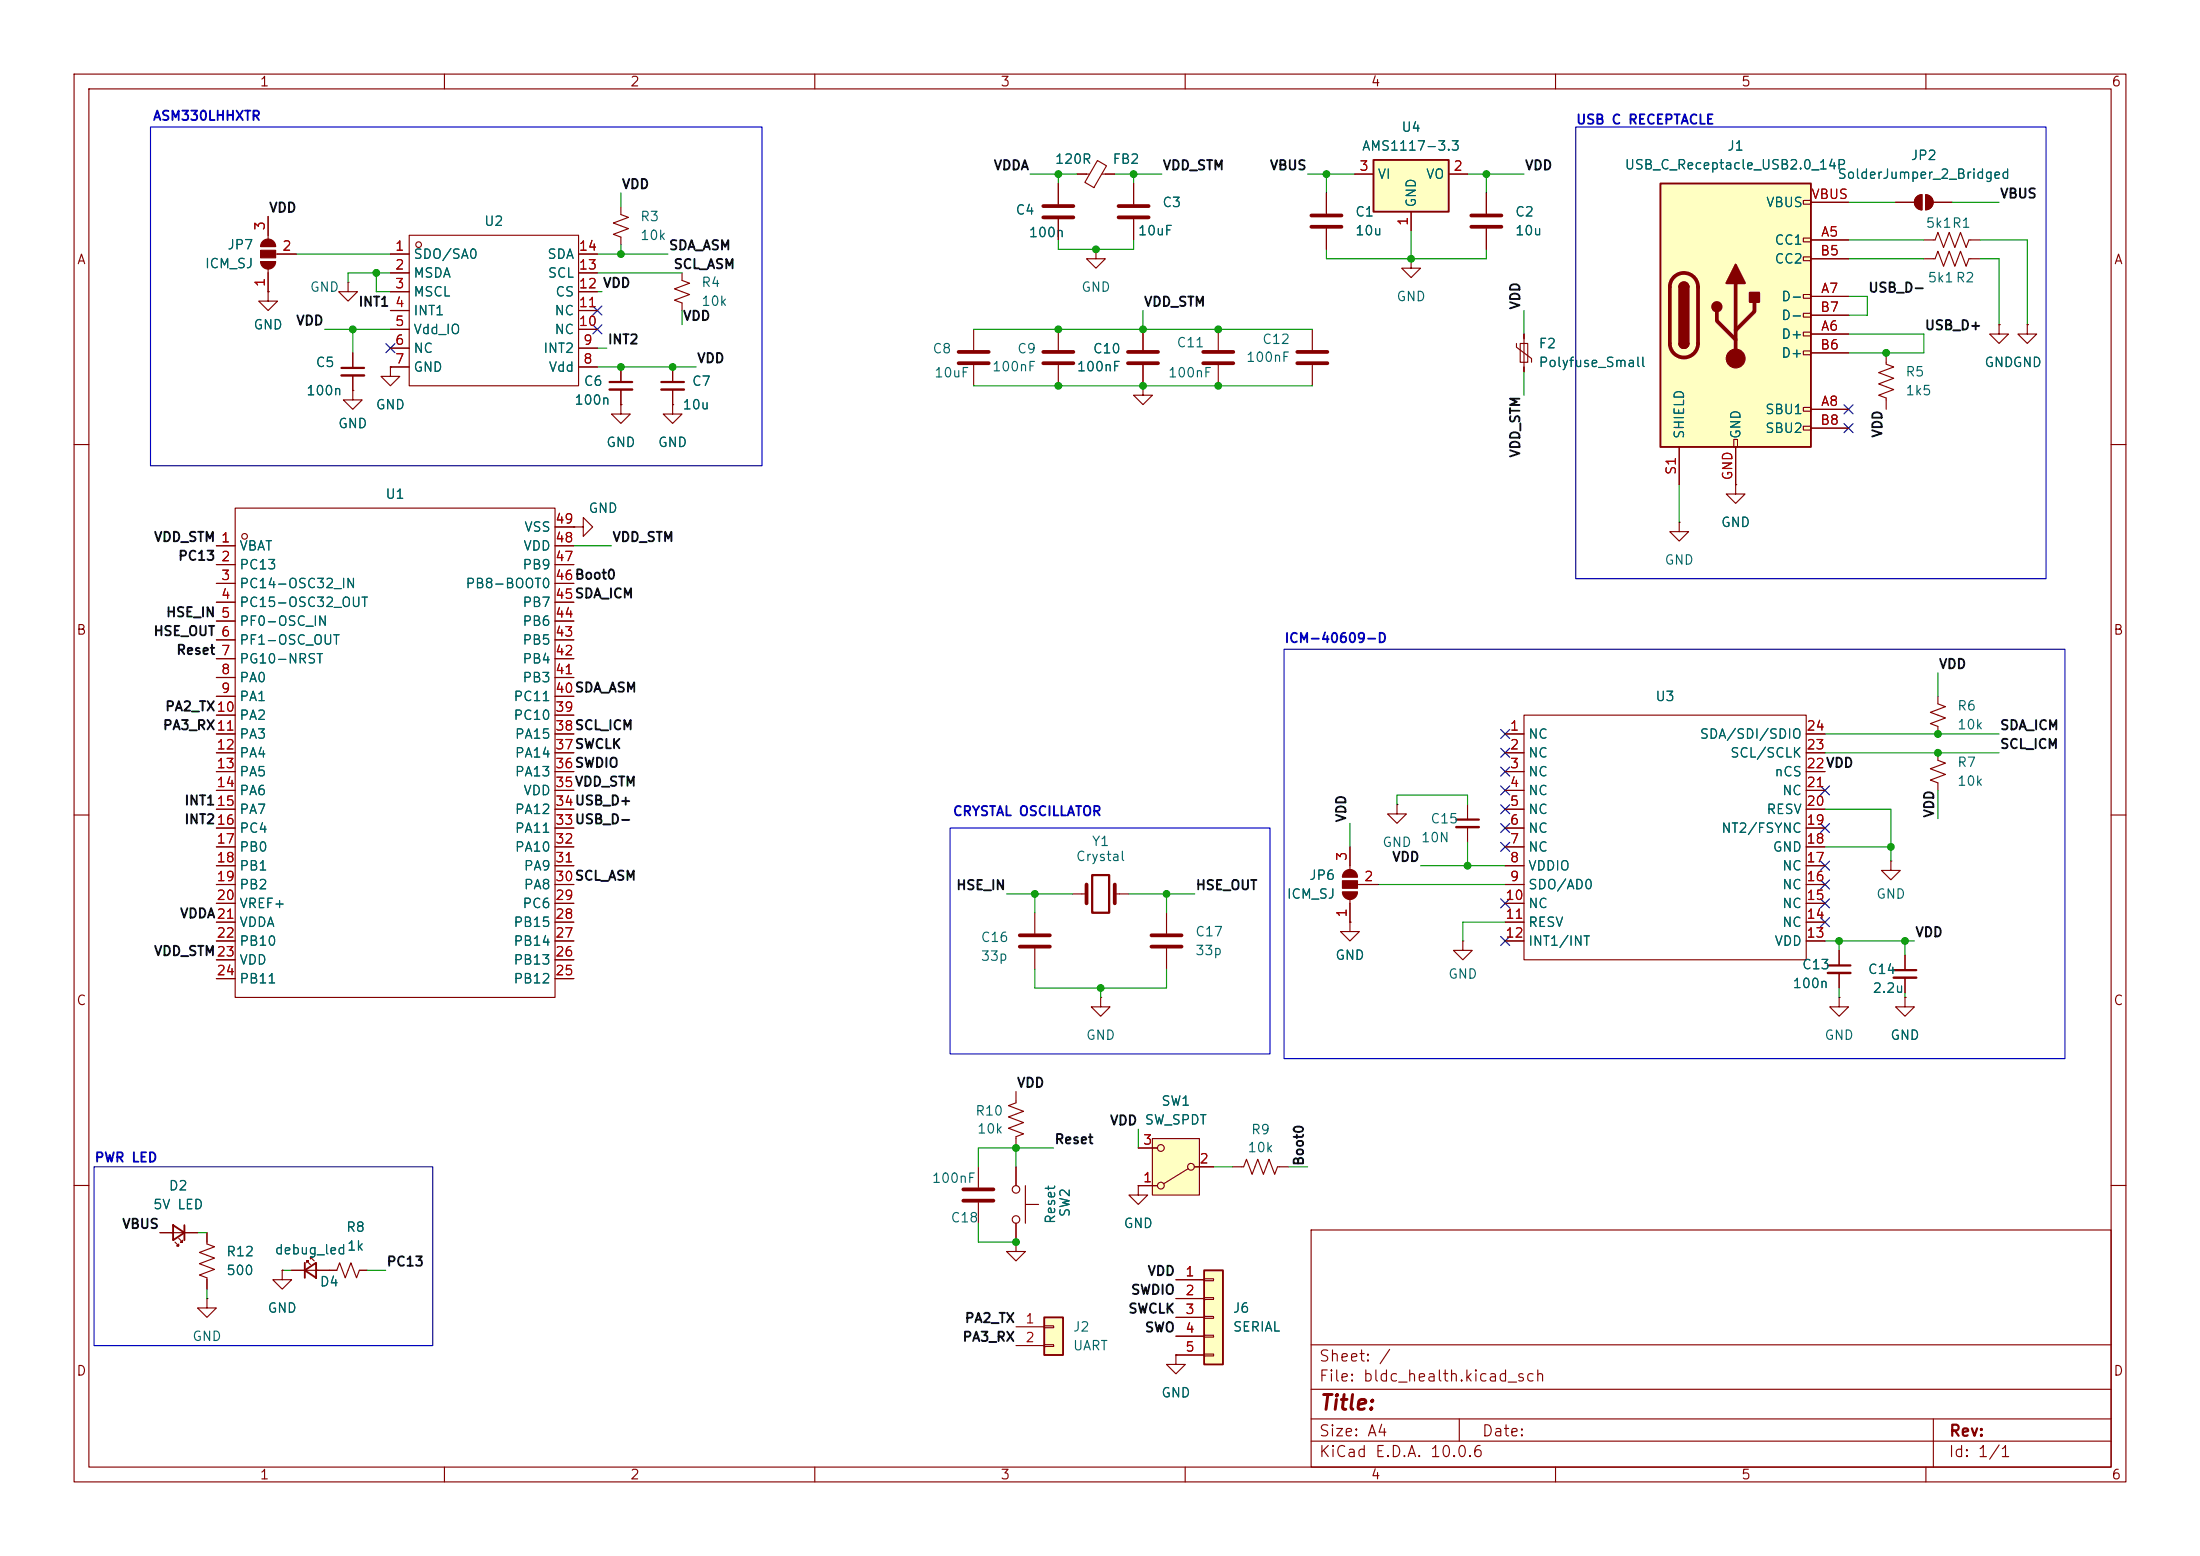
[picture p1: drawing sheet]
<svg xmlns="http://www.w3.org/2000/svg" width="297mm" height="210mm" viewBox="0 0 297 210" stroke-linecap="round" stroke-linejoin="round" font-family="sans-serif">
<g fill="none" stroke="#840000" stroke-width=".15">
<path d="M10 10h277v190h-277zM12 12h273v186h-273zM60 10v2M110 10v2M160 10v2M210 10v2M260 10v2M259.7 34.9h1.5l.4-1 .8 2 .7-2 .8 2 .8-2 .7 2 .4-1h1.5M259.7 32.4h1.5l.4-1 .8 2 .7-2 .8 2 .8-2 .7 2 .4-1h1.5M10 60h2M285 60h2M10 110h2"/>
<path d="M198.1 108.6v2M198.1 111.6v2.1M285 110h2M10 160h2M177 166h108v32h-108zM285 160h2M60 198v2M110 198v2M160 198v2M177 194.5h108M177 191.5h108M177 187.5h108"/>
<path d="M177 181.5h108M197 191.5v3M210 198v2M260 198v2M261 191.5v6.5"/>
</g>
<path d="M196.6 110.6h3" fill="none" stroke="#840000" stroke-width=".3"/>
<path d="M196.6 111.6h3" fill="none" stroke="#840000" stroke-width=".33"/>
<path d="M141 177.8h2.5v5.1h-2.5z" fill="#ffffc2"/>
<path d="M41.1 171.5l1.6-1.1v2.1zM41.1 170.4v2.1M141 177.8h2.5v5.1h-2.5z" fill="none" stroke="#840000" stroke-width=".25"/>
<g fill="none" stroke="#840000" stroke-width=".15">
<path d="M142.9 24.8v2.8M142.9 29.6v2.8M148 33.7v1.2h1.2l-1.2 1.3-1.3-1.3h1.3M148 33.7h.1M190.5 34.9v1.3h1.3l-1.3 1.3-1.3-1.3h1.3M190.5 34.9h.1M255.9 27.3h2.5M258.7 26.6l.3-.2 .5-.1v2a1.02 1.02 0 0 1-1-.6 1.02 1.02 0 0 1 .2-1.1zM260 26.3a1.01 1.01 0 0 1 1 1 1.01 1.01 0 0 1-1 1zM261 27.3h2.5M142.9 44.5v2.7M142.9 49.3v2.8"/>
<path d="M269.9 43.8v1.3h1.2l-1.2 1.3-1.3-1.3h1.3M269.9 43.8h.1M273.7 43.8v1.3h1.3l-1.3 1.3-1.3-1.3h1.3M273.7 43.8h.1M181.2 118.4h2.1M182.2 114.3v3M183.3 119.4h2.8M188.6 108.6v1.3h1.3l-1.3 1.2-1.3-1.2h1.3M188.6 108.6h.1M157.5 123.2v2.8M157.5 128v2.8M181.2 120.4h2.1"/>
<path d="M182.2 124.5v1.2h1.3l-1.3 1.3-1.2-1.3h1.2M182.2 124.5h.1M182.2 121.4v3.1M166.4 157.5h1.5l.4-1 .7 2 .8-2 .8 2 .7-2 .8 2 .4-1h1.5M27.9 166.4v1.5l1.1 .4-2.1 .7 2.1 .8-2.1 .8 2.1 .7-2.1 .8 1 .4v1.5M27.9 175.3v1.2h1.3l-1.3 1.3-1.2-1.3h1.2M27.9 175.3h.1M39.4 171.5h5M41.4 170.4v-.2h.3h-.3l.5 .5M41.9 169.9v-.2h.3h-.3l.5 .5M137.2 167.6v1.3h1.2l-1.2 1.3-1.3-1.3h1.3M137.2 167.6h.1"/>
<path d="M137.2 179.1h3.8M141 178.9h1.2v.3h-1.2zM137.2 181.6h3.8M141 181.5h1.2v.2h-1.2z"/>
</g>
<g fill="#840000" stroke="#840000" stroke-width=".15">
<path d="M258.7 26.6l.3-.2 .5-.1v2a1.02 1.02 0 0 1-1-.6 1.02 1.02 0 0 1 .2-1.1z"/>
<path d="M260 26.3a1.01 1.01 0 0 1 1 1 1.01 1.01 0 0 1-1 1z"/>
<path d="M181.2 120.4h2.1a1.02 1.02 0 0 1-1.1 1 1.02 1.02 0 0 1-1-1z"/>
<path d="M181.2 118.9h2.1v1h-2.1z"/>
<path d="M181.5 117.7a1.02 1.02 0 0 1 1.1-.3 1.02 1.02 0 0 1 .7 1h-2.1l.1-.5z"/>
</g>
<path d="M140.8 27.8h4.1M140.8 29.3h4.1M140.8 47.5h4.1M140.8 49h4.1M155.4 126.2h4.1M155.4 127.8h4.1" fill="none" stroke="#840000" stroke-width=".51"/>
<path d="M224.2 24.8h20.3v35.5h-20.3z" fill="#ffffc2"/>
<g fill="none" stroke="#840000" stroke-width=".15">
<path d="M83.8 27.9v1.1l1 .3-2 .8 2 .8-2 .7 1 .4v1M92.1 36.8v1l1 .4-2 .8 2 .8-2 .7 1 .4v1M153 24.8v2.8M153 29.6v2.8M179.1 26v2.8M179.1 30.9v2.8M200.7 26v2.8M200.7 30.9v2.8M243.5 27.1h1v.5h-1zM243.5 32.1h1v.5h-1zM243.5 34.7h1v.5h-1zM243.5 39.8h1v.5h-1z"/>
<path d="M244.5 32.4h5.1M244.5 34.9h5.1M244.5 27.3h5.1M154.3 52.1v1.2h1.3l-1.3 1.3-1.3-1.3h1.3M154.3 52.1h.1M164.5 44.5v2.7M164.5 49.3v2.8M177.2 44.5v2.7M177.2 49.3v2.8M204.7 46.4v.5l2.1 1.5v.5M205.2 46.4h1v2.5h-1zM205.7 45.1v5.1"/>
<path d="M234.1 59.3h.5v1h-.5zM243.5 42.3h1v.5h-1zM243.5 44.8h1v.5h-1zM243.5 47.4h1v.5h-1zM243.5 55h1v.5h-1zM243.5 57.5h1v.5h-1zM244.5 45.1h5.1M244.5 40h5.1M244.5 55.2h5.1M244.5 47.6h5.1M244.5 42.5h5.1M244.5 57.8h5.1"/>
<path d="M254.6 47.6v1.5l1.1 .4-2.1 .8 2.1 .8-2.1 .7 2.1 .8-2.1 .7 1 .4v1.5M77.5 71.1h1.2v-1.2l1.3 1.2-1.3 1.3v-1.3M77.5 71.1h.1M226.7 70.5v1.3h1.3l-1.3 1.2-1.3-1.2h1.3M226.7 70.5h.1M226.7 60.3v5.1M234.3 65.4v1.3h1.3l-1.3 1.2-1.3-1.2h1.3M234.3 65.4h.1M234.3 60.3v5.1M261.6 94v1l1 .4-2 .7 2 .8-2 .8 1 .3v1.1M261.6 101.6v1l1 .4-2 .8 2 .7-2 .8 1 .4v1M132.1 157.5v2.8"/>
<path d="M38.1 171.5v1.2h1.3l-1.3 1.3-1.3-1.3h1.3M38.1 171.5h.1M132.1 162.3v2.8"/>
</g>
<path d="M224.2 24.8h20.3v35.5h-20.3zM226.7 38.7a.64 .64 0 0 1 .6-.6 .64 .64 0 0 1 .7 .6M226.7 46.4a.64 .64 0 0 0 .6 .6 .64 .64 0 0 0 .7-.6" fill="none" stroke="#840000" stroke-width=".25"/>
<g fill="none" stroke="#840000" stroke-width=".51">
<path d="M151 27.8h4.1M151 29.3h4.1M177 29.1h4.1M177 30.6h4.1M198.6 29.1h4.1M198.6 30.6h4.1M226 37.4a1.9 1.9 0 0 1 2.1-.4 1.9 1.9 0 0 1 1.1 1.7v7.7a1.91 1.91 0 0 1-1.9 1.9 1.91 1.91 0 0 1-1.9-1.9v-7.7a1.9 1.9 0 0 1 .6-1.3zM234.3 38.2v10.2M162.4 47.5h4.1M162.4 49h4.1M175.1 47.5h4.1M175.1 49h4.1"/>
<path d="M231.8 42v1.3l2.5 2.5M236.9 40.8v1.2l-2.6 2.6M130 162.1h4.1M130 160.5h4.1"/>
</g>
<g fill="#840000" stroke="#840000" stroke-width=".25">
<path d="M226.7 38.7h1.3v7.7h-1.3z"/>
<path d="M226.9 38.3a.64 .64 0 0 1 .7-.1 .64 .64 0 0 1 .4 .5h-1.3z"/>
<path d="M226.7 46.4h1.3a.64 .64 0 0 1-.7 .6 .64 .64 0 0 1-.6-.6z"/>
<path d="M234.3 35.7l1.3 2.5h-2.6z"/>
<path d="M236.2 39.5h1.3v1.3h-1.3z"/>
<circle cx="231.8" cy="41.4" r=".63"/>
</g>
<circle cx="234.3" cy="48.4" r="1.27" fill="#840000" stroke="#840000" stroke-width=".15"/>
<path d="M185.4 21.6h10.2v7h-10.2z" fill="#ffffc2"/>
<path d="M185.4 21.6h10.2v7h-10.2z" fill="none" stroke="#840000" stroke-width=".25"/>
<g fill="none" stroke="#840000" stroke-width=".15">
<path d="M182.9 23.5h2.5M190.5 28.6v2.5M195.6 23.5h2.5M90.8 54.6v1.3h1.3l-1.3 1.3-1.3-1.3h1.3M90.8 54.6h.1M29.2 73.7h2.5M29.2 76.2h2.5M29.2 78.7h2.5M31.7 68.6h43.2v66h-43.2zM74.9 73.7h2.6M74.9 76.2h2.6M74.9 78.7h2.6"/>
<path d="M74.9 71.1h2.6M29.2 81.3h2.5M29.2 83.8h2.5M29.2 86.4h2.5M29.2 88.9h2.5M29.2 91.4h2.5M29.2 94h2.5M29.2 96.5h2.5M29.2 99.1h2.5M74.9 81.3h2.6M74.9 83.8h2.6M74.9 86.4h2.6"/>
<path d="M74.9 88.9h2.6M74.9 91.4h2.6M74.9 94h2.6M74.9 96.5h2.6M74.9 99.1h2.6M29.2 101.6h2.5M29.2 104.1h2.5M29.2 106.7h2.5M29.2 109.2h2.5M29.2 111.8h2.5M29.2 114.3h2.5M29.2 116.8h2.5"/>
<path d="M29.2 119.4h2.5M74.9 101.6h2.6M74.9 104.1h2.6M74.9 106.7h2.6M74.9 109.2h2.6M74.9 111.8h2.6M74.9 114.3h2.6M74.9 116.8h2.6M74.9 119.4h2.6M29.2 121.9h2.5M29.2 124.5h2.5M29.2 127h2.5"/>
<path d="M29.2 129.5h2.5M29.2 132.1h2.5M74.9 121.9h2.6M74.9 124.5h2.6M74.9 127h2.6M74.9 129.5h2.6M74.9 132.1h2.6M248.3 128.3v2M248.3 131.3v2.1M153.7 160v1.3h1.2l-1.2 1.3-1.3-1.3h1.3M153.7 160h.1"/>
<circle cx="33" cy="72.4" r=".38"/>
</g>
<path d="M246.8 130.3h3" fill="none" stroke="#840000" stroke-width=".3"/>
<path d="M246.8 131.3h3" fill="none" stroke="#840000" stroke-width=".33"/>
<path d="M155.6 153.7h6.3v7.6h-6.3z" fill="#ffffc2"/>
<g fill="none" stroke="#840000" stroke-width=".15">
<path d="M52.7 34.3h2.5M52.7 36.8h2.5M52.7 39.4h2.5M55.2 31.8h22.9v20.3h-22.9zM78.1 34.3h2.5M78.1 36.8h2.5M78.1 39.4h2.5M47.6 52.7v1.3h1.3l-1.3 1.2-1.2-1.2h1.2M47.6 52.7h.1M47.6 47.6v2.1M47.6 50.7v2M52.7 49.5v1.3h1.3l-1.3 1.3-1.3-1.3h1.3"/>
<path d="M52.7 49.5h.1M52.7 41.9h2.5M52.7 44.5h2.5M52.7 47h2.5M52.7 49.5h2.5M78.1 41.9h2.5M78.1 44.5h2.5M78.1 47h2.5M78.1 49.5h2.5M83.8 49.5v2.1M83.8 52.6v2M153.7 154.9h2.5"/>
<path d="M155.6 153.7h6.3v7.6h-6.3zM160.4 157.7l-3.3 2.1M161.3 157.5h2.5M153.7 160h2.5"/>
<circle cx="56.5" cy="33" r=".38"/>
<circle cx="156.7" cy="154.9" r=".46"/>
<circle cx="160.8" cy="157.5" r=".46"/>
<circle cx="156.7" cy="160" r=".46"/>
</g>
<path d="M46.1 49.7h3M82.3 51.6h3" fill="none" stroke="#840000" stroke-width=".3"/>
<path d="M46.1 50.7h3M82.3 52.6h3" fill="none" stroke="#840000" stroke-width=".33"/>
<path d="M162.6 171.5h2.5v12.7h-2.5z" fill="#ffffc2"/>
<path d="M23.4 165.4l1.5 1-1.5 1zM24.9 165.4v2M162.6 171.5h2.5v12.7h-2.5z" fill="none" stroke="#840000" stroke-width=".25"/>
<g fill="none" stroke="#840000" stroke-width=".15">
<path d="M35.2 35.3h2M35.2 33.3h2M36.2 39.4v1.2h1.3l-1.3 1.3-1.3-1.3h1.3M36.2 39.4h.1M36.2 29.2v3.1M36.2 36.3v3.1M37.2 34.3h2.8M47 38.1v1.3h1.3l-1.3 1.2-1.3-1.2h1.3M47 38.1h.1M52.7 34.3h2.5M52.7 36.8h2.5M52.7 39.4h2.5"/>
<path d="M78.1 34.3h2.5M78.1 36.8h2.5M78.1 39.4h2.5M142.9 24.8v2.8M142.9 29.6v2.8M145.4 23.5h1.7M148.2 21.7l1.2 .7-1.7 2.9-1.2-.7zM148.7 23.5h1.8M153 24.8v2.8M153 29.6v2.8M179.1 26v2.8M179.1 30.9v2.8"/>
<path d="M182.9 23.5h2.5M190.5 28.6v2.5M195.6 23.5h2.5M200.7 26v2.8M200.7 30.9v2.8M244.5 32.4h5.1M244.5 34.9h5.1M244.5 27.3h5.1M255.9 27.3h2.5M261 27.3h2.5M47.6 52.7h.1M47.6 47.6v2.1"/>
<path d="M47.6 50.7v2M52.7 49.5h.1M52.7 41.9h2.5M52.7 44.5h2.5M52.7 47h2.5M52.7 49.5h2.5M78.1 41.9h2.5M78.1 44.5h2.5M78.1 47h2.5M78.1 49.5h2.5M83.8 54.6v1.3h1.3l-1.3 1.3-1.3-1.3h1.3M83.8 54.6h.1"/>
<path d="M83.8 49.5v2.1M83.8 52.6v2M90.8 54.6h.1M90.8 49.5v2.1M90.8 52.6v2M131.4 44.5v2.7M131.4 49.3v2.8M154.3 52.1h.1M154.3 44.5v2.7M154.3 49.3v2.8M205.7 45.1v.6M205.7 49.5v.7"/>
<path d="M244.5 45.1h5.1M244.5 40h5.1M244.5 55.2h5.1M244.5 47.6h5.1M244.5 42.5h5.1M244.5 57.8h5.1M269.9 43.8h.1M273.7 43.8h.1M29.2 73.7h2.5M29.2 76.2h2.5M29.2 78.7h2.5M74.9 73.7h2.6"/>
<path d="M74.9 76.2h2.6M74.9 78.7h2.6M74.9 71.1h2.6M77.5 71.1h.1M226.7 60.3v5.1M234.3 65.4h.1M234.3 60.3v5.1M29.2 99.1h2.5M29.2 81.3h2.5M29.2 83.8h2.5M29.2 86.4h2.5M29.2 88.9h2.5"/>
<path d="M29.2 91.4h2.5M29.2 94h2.5M29.2 96.5h2.5M74.9 99.1h2.6M74.9 81.3h2.6M74.9 83.8h2.6M74.9 86.4h2.6M74.9 88.9h2.6M74.9 91.4h2.6M74.9 94h2.6M74.9 96.5h2.6M203.2 99.1h2.5"/>
<path d="M205.7 96.5h38.1v33h-38.1zM243.8 99.1h2.6M29.2 101.6h2.5M29.2 104.1h2.5M29.2 106.7h2.5M29.2 109.2h2.5M29.2 111.8h2.5M29.2 114.3h2.5M29.2 116.8h2.5M29.2 119.4h2.5M74.9 101.6h2.6M74.9 104.1h2.6"/>
<path d="M74.9 106.7h2.6M74.9 109.2h2.6M74.9 111.8h2.6M74.9 114.3h2.6M74.9 116.8h2.6M74.9 119.4h2.6M182.2 114.3v2.5M183.5 119.4h2.6M203.2 101.6h2.5M203.2 104.1h2.5M203.2 106.7h2.5M203.2 109.2h2.5"/>
<path d="M203.2 111.8h2.5M203.2 114.3h2.5M203.2 116.8h2.5M203.2 119.4h2.5M243.8 101.6h2.6M243.8 104.1h2.6M243.8 106.7h2.6M243.8 109.2h2.6M243.8 111.8h2.6M243.8 114.3h2.6M243.8 116.8h2.6M243.8 119.4h2.6"/>
<path d="M255.3 116.2v1.3h1.2l-1.2 1.2-1.3-1.2h1.3M255.3 116.2h.1M29.2 121.9h2.5M29.2 124.5h2.5M29.2 127h2.5M29.2 129.5h2.5M29.2 132.1h2.5M74.9 121.9h2.6M74.9 124.5h2.6M74.9 127h2.6M74.9 129.5h2.6M74.9 132.1h2.6"/>
<path d="M139.7 123.2v2.8M139.7 128v2.8M144.8 120.7h1.9M148.6 134.6v1.3h1.3l-1.3 1.3-1.3-1.3h1.3M148.6 134.6h.1M150.5 120.7h1.9M182.2 124.5h.1M182.2 121.9v2.6M197.5 127v1.3h1.3l-1.3 1.2-1.3-1.2h1.3M197.5 127h.1M203.2 121.9h2.5M203.2 124.5h2.5"/>
<path d="M203.2 127h2.5M243.8 121.9h2.6M243.8 124.5h2.6M243.8 127h2.6M248.3 134.6v1.3h1.3l-1.3 1.3-1.3-1.3h1.3M248.3 134.6h.1M248.3 128.3v2M248.3 131.3v2.1M257.2 134.6v1.3h1.2l-1.2 1.3-1.3-1.3h1.3M257.2 134.6h.1M257.2 128.9v2M257.2 132v2"/>
<path d="M137.2 147.3v1.5l-1.1 .4 2.1 .8-2.1 .7 2.1 .8-2.1 .8 2.1 .7-1 .4v1.5M137.2 157.5v2.5M153.7 154.9h2.5M161.3 157.5h2.5M21.6 166.4h5.1M23.6 167.6l.5 .5h-.2h.2v-.2M24.1 167.1l.5 .5h-.2h.2v-.2M27.9 166.4v1.2M27.9 172.7v1.3M38.1 171.5h.1M39.4 171.5h1.7M42.7 171.5h2.8l.3-1.1 .8 2.1 .8-2.1 .7 2.1 .4-1h1"/>
<path d="M137.2 167.6h.1M137.2 165.1v2.5M138.4 162.6h1.8M138.4 160v5.1M153.7 160h.1M153.7 160h2.5M158.7 172.7h3.9M158.7 175.3h3.9M158.7 177.8h3.9M162.6 172.6h1.2v.2h-1.2zM162.6 175.1h1.2v.3h-1.2zM162.6 177.7h1.2v.2h-1.2z"/>
<path d="M158.7 182.9v1.3h1.3l-1.3 1.2-1.2-1.2h1.2M158.7 182.9h.1M158.7 180.3h3.9M158.7 182.9h3.9M162.6 180.2h1.2v.3h-1.2zM162.6 182.8h1.2v.2h-1.2z"/>
<circle cx="137.2" cy="160.5" r=".51"/>
<circle cx="137.2" cy="164.6" r=".51"/>
</g>
<path d="M89.3 51.6h3M147.4 118.1h2.3v5.1h-2.3zM255.7 130.9h3" fill="none" stroke="#840000" stroke-width=".3"/>
<path d="M89.3 52.6h3M255.7 132h3" fill="none" stroke="#840000" stroke-width=".33"/>
<g fill="#840000" stroke="#840000" stroke-width=".15">
<path d="M35.2 35.3h2a1.02 1.02 0 0 1-1 1 1.02 1.02 0 0 1-1-1z"/>
<path d="M35.2 33.8h2v1h-2z"/>
<path d="M35.5 32.6a1.02 1.02 0 0 1 1.1-.3 1.02 1.02 0 0 1 .6 1h-2l.1-.4z"/>
</g>
<path d="M129.4 47.5h4.1M129.4 49h4.1M152.3 47.5h4M152.3 49h4M146.7 119.4v2.5M150.5 119.4v2.5M137.7 126.2h4M137.7 127.8h4" fill="none" stroke="#840000" stroke-width=".51"/>
<g fill="none" stroke="#009600" stroke-width=".15">
<path d="M40 34.3h12.7M50.8 36.8v2.6h1.9M52.7 36.8h-5.7v1.3M80.6 34.3h9.6M80.6 36.8h11.5M80.6 39.4h.7M83.8 26v1.9M83.8 33v1.3M139.1 23.5h6.3M142.9 32.4v1.3h10.1v-1.3M142.9 23.5v1.3M150.5 23.5h6.3"/>
<path d="M153 23.5v1.3M176.5 23.5h6.4M179.1 23.5v2.5M179.1 33.7v1.2h21.6v-1.2M190.5 31.1v3.8M198.1 23.5h7.6M200.7 23.5v2.5M249.6 34.9h10.1M249.6 27.3h6.3M249.6 32.4h10.1M263.5 27.3h6.4M267.3 34.9h2.6v8.9"/>
<path d="M267.3 32.4h6.4v11.4M43.8 44.5h8.9M47.6 44.5v3.1M80.6 47h1.3M80.6 49.5h13.4M92.1 41.9v1.9M131.4 44.5h45.8M131.4 52.1h45.8M154.3 41.9v2.6M205.7 41.9v3.2M205.7 50.2v3.1M249.6 45.1h10.1v2.5h-10.1"/>
<path d="M249.6 40h2.5v2.5h-2.5M77.5 73.7h5M226.7 65.4v5.1M246.4 99.1h23.5M261.6 90.8v3.2M182.2 111.1v3.2M186.1 119.4h17.1M188.6 108.6v-1.3h9.5v1.3M191.8 116.8h11.4M198.1 113.7v3.1M246.4 109.2h8.9v7M246.4 101.6h23.5"/>
<path d="M246.4 114.3h8.9M261.6 106.7v3.8M135.9 120.7h8.9M139.7 130.8v2.6h17.8v-2.6M139.7 120.7v2.5M148.6 133.4v1.2M152.4 120.7h8.9M157.5 120.7v2.5M203.2 124.5h-5.7v2.5M246.4 127h12M248.3 127v1.3M248.3 133.4v1.2"/>
<path d="M257.2 127v1.9M257.2 134v.6M137.2 154.9v2.6M142.2 154.9h-10.1v2.6M153.7 152.4v2.5M163.8 157.5h2.6M174 157.5h2.5M26.7 166.4h1.2M27.9 174v1.3M38.1 171.5h1.3M49.5 171.5h2.6M132.1 165.1v2.5h5.1"/>
</g>
<g fill="none" stroke="#000084" stroke-width=".15">
<path d="M52.1 46.4l1.2 1.2M53.3 46.4l-1.2 1.2M80 41.3l1.3 1.2M80 43.8l1.3 1.3M81.3 41.3l-1.3 1.2M81.3 43.8l-1.3 1.3M248.9 57.2l1.3 1.2M248.9 54.6l1.3 1.3M250.2 57.2l-1.3 1.2M250.2 54.6l-1.3 1.3M202.6 98.5l1.2 1.2M203.8 98.5l-1.2 1.2"/>
<path d="M202.6 111.2l1.2 1.2M202.6 113.7l1.2 1.2M202.6 106.1l1.2 1.2M202.6 103.5l1.2 1.2M202.6 108.6l1.2 1.2M202.6 101l1.2 1.2M203.8 111.2l-1.2 1.2M203.8 113.7l-1.2 1.2M203.8 106.1l-1.2 1.2M203.8 103.5l-1.2 1.2M203.8 108.6l-1.2 1.2M203.8 101l-1.2 1.2"/>
<path d="M245.8 116.2l1.2 1.2M245.8 106.1l1.2 1.2M245.8 111.2l1.2 1.2M245.8 118.8l1.2 1.2M247 116.2l-1.2 1.2M247 106.1l-1.2 1.2M247 111.2l-1.2 1.2M247 118.8l-1.2 1.2M202.6 126.4l1.2 1.2M202.6 121.3l1.2 1.2M203.8 126.4l-1.2 1.2M203.8 121.3l-1.2 1.2"/>
<path d="M245.8 123.9l1.2 1.2M245.8 121.3l1.2 1.2M247 123.9l-1.2 1.2M247 121.3l-1.2 1.2"/>
</g>
<path d="M20.3 17.1h82.6v45.8h-82.6zM212.7 17.1h63.5v61h-63.5zM173.4 87.6h105.4v55.3h-105.4zM128.3 111.8h43.1v30.4h-43.1zM12.7 157.5h45.7v24.1h-45.7z" fill="none" stroke="#0000c2" stroke-width=".15"/>
<g fill="#009600" stroke="#009600" stroke-width=".14">
<circle cx="257.2" cy="127" r=".46"/>
<circle cx="248.3" cy="127" r=".46"/>
<circle cx="255.3" cy="114.3" r=".46"/>
<circle cx="198.1" cy="116.8" r=".46"/>
<circle cx="148.6" cy="133.4" r=".46"/>
<circle cx="157.5" cy="120.7" r=".46"/>
<circle cx="190.5" cy="34.9" r=".46"/>
<circle cx="200.7" cy="23.5" r=".46"/>
<circle cx="179.1" cy="23.5" r=".46"/>
<circle cx="154.3" cy="52.1" r=".46"/>
<circle cx="154.3" cy="44.5" r=".46"/>
<circle cx="254.6" cy="47.6" r=".46"/>
<circle cx="261.6" cy="101.6" r=".46"/>
<circle cx="261.6" cy="99.1" r=".46"/>
<circle cx="164.5" cy="52.1" r=".46"/>
<circle cx="164.5" cy="44.5" r=".46"/>
<circle cx="142.9" cy="44.5" r=".46"/>
<circle cx="148" cy="33.7" r=".46"/>
<circle cx="142.9" cy="52.1" r=".46"/>
<circle cx="153" cy="23.5" r=".46"/>
<circle cx="142.9" cy="23.5" r=".46"/>
<circle cx="139.7" cy="120.7" r=".46"/>
<circle cx="137.2" cy="167.6" r=".46"/>
<circle cx="137.2" cy="154.9" r=".46"/>
<circle cx="83.8" cy="34.3" r=".46"/>
<circle cx="90.8" cy="49.5" r=".46"/>
<circle cx="83.8" cy="49.5" r=".46"/>
<circle cx="50.8" cy="36.8" r=".46"/>
<circle cx="47.6" cy="44.5" r=".46"/>
</g>
<text font-size="2" fill="#840000" x="178" y="190.8">Title:</text>
<g font-size="1.5" fill="#840000">
<text x="178" y="184.1">Sheet: /</text>
<text x="178" y="186.8">File: bldc_health.kicad_sch</text>
<text x="178" y="197">KiCad E.D.A. 10.0.6</text>
<text x="178" y="194.2">Size: A4</text>
<text x="200" y="194.2">Date:</text>
<text x="263" y="197">Id: 1/1</text>
<text x="263" y="194.2">Rev:</text>
</g>
<g font-size="1.3" fill="#840000">
<text x="35" y="12">1</text>
<text x="85" y="12">2</text>
<text x="135" y="12">3</text>
<text x="185" y="12">4</text>
<text x="235" y="12">5</text>
<text x="285" y="12">6</text>
<text x="10.3" y="36">A</text>
<text x="285.3" y="36">A</text>
<text x="10.2" y="86">B</text>
<text x="285.2" y="86">B</text>
<text x="10.2" y="136">C</text>
<text x="285.2" y="136">C</text>
<text x="10.2" y="186">D</text>
<text x="285.2" y="186">D</text>
<text x="35" y="200">1</text>
<text x="85" y="200">2</text>
<text x="135" y="200">3</text>
<text x="185" y="200">4</text>
<text x="235" y="200">5</text>
<text x="285" y="200">6</text>
</g>
<g font-size="1.3" fill="#0000c2">
<text x="20.6" y="16.6">ASM330LHHXTR</text>
<text x="212.7" y="17.1">USB C RECEPTACLE</text>
<text x="173.3" y="87.1">ICM-40609-D</text>
<text x="128.5" y="110.4">CRYSTAL OSCILLATOR</text>
<text x="12.7" y="157.2">PWR LED</text>
</g>
<g font-size="1.3" fill="#0f0f0f">
<text x="134.1" y="23.3">VDDA</text>
<text x="156.9" y="23.3">VDD_STM</text>
<text x="171.3" y="23.3">VBUS</text>
<text x="205.8" y="23.3">VDD</text>
<text x="36.2" y="29">VDD</text>
<text x="83.9" y="25.8">VDD</text>
<text x="269.9" y="27.1">VBUS</text>
<text x="90.2" y="34.1">SDA_ASM</text>
<text x="48.3" y="41.7">INT1</text>
<text x="90.8" y="36.6">SCL_ASM</text>
<text x="154.3" y="41.7">VDD_STM</text>
<text x="205.5" y="41.9" transform="rotate(-90 205.5 41.9)">VDD</text>
<text x="252.1" y="39.8">USB_D-</text>
<text x="39.9" y="44.2">VDD</text>
<text x="82" y="46.8">INT2</text>
<text x="92.1" y="43.6">VDD</text>
<text x="259.8" y="44.9">USB_D+</text>
<text x="94" y="49.3">VDD</text>
<text x="254.4" y="59.2" transform="rotate(-90 254.4 59.2)">VDD</text>
<text x="205.5" y="61.9" transform="rotate(-90 205.5 61.9)">VDD_STM</text>
<text x="20.7" y="73.4">VDD_STM 1</text>
<text x="24" y="76">PC13</text>
<text x="82.6" y="73.4">VDD_STM</text>
<text x="22.3" y="83.6">HSE_IN 5</text>
<text x="20.6" y="86.1">HSE_OUT 6</text>
<text x="23.7" y="88.7">Reset 7</text>
<text x="261.7" y="90.6">VDD</text>
<text x="21.9" y="98.8">PA3_RX11</text>
<text x="22.2" y="96.3">PA2_TX10</text>
<text x="269.9" y="98.8">SDA_ICM</text>
<text x="269.9" y="101.4">SCL_ICM</text>
<text x="24.8" y="109">INT115</text>
<text x="24.8" y="111.5">INT216</text>
<text x="182" y="111.1" transform="rotate(-90 182 111.1)">VDD</text>
<text x="261.4" y="110.4" transform="rotate(-90 261.4 110.4)">VDD</text>
<text x="187.8" y="116.6">VDD</text>
<text x="24.2" y="124.2">VDDA21</text>
<text x="129" y="120.4">HSE_IN</text>
<text x="161.3" y="120.4">HSE_OUT</text>
<text x="20.7" y="129.3">VDD_STM23</text>
<text x="258.5" y="126.8">VDD</text>
<text x="137.2" y="147.1">VDD</text>
<text x="142.3" y="154.7">Reset</text>
<text x="149.7" y="152.2">VDD SW_SPDT</text>
<text x="176.3" y="157.4" transform="rotate(-90 176.3 157.4)">Boot0</text>
<text x="16.4" y="166.1">VBUS</text>
<text x="52.1" y="171.2">PC13</text>
<text x="154.8" y="172.5">VDD</text>
<text x="130.2" y="178.8">PA2_TX</text>
<text x="152.2" y="177.6">SWCLK</text>
<text x="152.6" y="175">SWDIO</text>
<text x="129.9" y="181.4">PA3_RX</text>
<text x="154.5" y="180.1">SWO</text>
</g>
<g font-size="1.3" fill="#006464">
<text x="142.3" y="22.4">120R</text>
<text x="150.1" y="22.4">FB2</text>
<text x="183.8" y="20.6">AMS1117-3.3</text>
<text x="189.1" y="18.1">U4</text>
<text x="219.3" y="23.2">USB_C_Receptacle_USB2.0_14P</text>
<text x="233.1" y="20.6">J1</text>
<text x="257.9" y="21.9">JP2</text>
<text x="137" y="29.3">C4</text>
<text x="156.8" y="28.3">C3</text>
<text x="182.9" y="29.5">C1</text>
<text x="185.9" y="24.5">VI</text>
<text x="191.5" y="28.1" transform="rotate(-90 191.5 28.1)">GND</text>
<text x="192.4" y="24.5">VO</text>
<text x="204.5" y="29.5">C2</text>
<text x="238.3" y="28.3">VBUS</text>
<text x="248" y="24.5">SolderJumper_2_Bridged</text>
<text x="30.6" y="34">JP7</text>
<text x="55.7" y="35.3">SDO/SA0</text>
<text x="65.3" y="30.8">U2</text>
<text x="73.8" y="35.3">SDA</text>
<text x="86.3" y="30.2">R3</text>
<text x="86.3" y="32.7">10k</text>
<text x="138.8" y="32.3">100n</text>
<text x="153.5" y="32.1">10uF</text>
<text x="182.9" y="32.1">10u</text>
<text x="204.5" y="32.1">10u</text>
<text x="239.5" y="33.3">CC1</text>
<text x="239.5" y="35.9">CC2</text>
<text x="259.9" y="31.1">5k1R1</text>
<text x="27.6" y="36.5">ICM_SJ</text>
<text x="41.8" y="39.7">GND</text>
<text x="55.7" y="37.8">MSDA</text>
<text x="55.7" y="40.3">MSCL</text>
<text x="73.9" y="37.8">SCL</text>
<text x="74.9" y="40.3">CS</text>
<text x="94.6" y="39.1">R4</text>
<text x="94.6" y="41.6">10k</text>
<text x="145.9" y="39.7">GND</text>
<text x="188.4" y="41">GND</text>
<text x="240.4" y="41">D-</text>
<text x="260.2" y="38.4">5k1R2</text>
<text x="34.1" y="44.8">GND</text>
<text x="55.7" y="42.9">INT1</text>
<text x="55.7" y="45.4">Vdd_IO</text>
<text x="55.7" y="48">NC</text>
<text x="73.3" y="48">INT2</text>
<text x="74.8" y="45.4">NC</text>
<text x="74.8" y="42.9">NC</text>
<text x="158.8" y="47.2">C11</text>
<text x="170.3" y="46.7">C12</text>
<text x="207.6" y="47.3">F2</text>
<text x="240.4" y="46">D+</text>
<text x="240.4" y="43.5">D-</text>
<text x="41.3" y="53.7">100n</text>
<text x="42.5" y="49.9">C5</text>
<text x="55.7" y="50.5">GND</text>
<text x="74" y="50.5">Vdd</text>
<text x="78.7" y="52.4">C6</text>
<text x="93.3" y="52.4">C7</text>
<text x="125.8" y="48">C8</text>
<text x="126" y="51.3">10uF</text>
<text x="133.8" y="50.4">100nF</text>
<text x="137.2" y="48">C9</text>
<text x="145.3" y="50.4">100nF</text>
<text x="147.5" y="48">C10</text>
<text x="157.6" y="51.3">100nF</text>
<text x="168.1" y="49.2">100nF</text>
<text x="207.6" y="49.9">Polyfuse_Small</text>
<text x="240.4" y="48.6">D+</text>
<text x="257.2" y="51.1">R5</text>
<text x="257.2" y="53.7">1k5</text>
<text x="267.8" y="49.9">GNDGND</text>
<text x="45.6" y="58.1">GND</text>
<text x="50.6" y="55.6">GND</text>
<text x="77.5" y="54.9">100n</text>
<text x="92.1" y="55.6">10u</text>
<text x="227.7" y="59.3" transform="rotate(-90 227.7 59.3)">SHIELD</text>
<text x="235.3" y="59.3" transform="rotate(-90 235.3 59.3)">GND</text>
<text x="238.2" y="56.2">SBU1</text>
<text x="238.2" y="58.7">SBU2</text>
<text x="81.8" y="60.7">GND</text>
<text x="88.7" y="60.7">GND</text>
<text x="51.9" y="67.6">U1</text>
<text x="79.4" y="69.5">GND</text>
<text x="232.3" y="71.4">GND</text>
<text x="32.2" y="74.6">VBAT</text>
<text x="32.2" y="77.2">PC13</text>
<text x="70.4" y="77.2">PB9</text>
<text x="70.6" y="74.6">VDD</text>
<text x="70.7" y="72.1">VSS</text>
<text x="224.6" y="76.5">GND</text>
<text x="32.2" y="79.7">PC14-OSC32_IN</text>
<text x="32.2" y="82.2">PC15-OSC32_OUT</text>
<text x="62.8" y="79.7">PB8-BOOT0</text>
<text x="70.4" y="82.2">PB7</text>
<text x="32.2" y="84.8">PF0-OSC_IN</text>
<text x="32.2" y="87.3">PF1-OSC_OUT</text>
<text x="32.2" y="89.9">PG10-NRST</text>
<text x="70.4" y="89.9">PB4</text>
<text x="70.4" y="87.3">PB5</text>
<text x="70.4" y="84.8">PB6</text>
<text x="32.2" y="92.4">PA0</text>
<text x="32.2" y="94.9">PA1</text>
<text x="69.2" y="94.9">PC11</text>
<text x="70.4" y="92.4">PB3</text>
<text x="223.4" y="94.9">U3</text>
<text x="32.2" y="97.5">PA2</text>
<text x="32.2" y="100">PA3</text>
<text x="69.2" y="97.5">PC10</text>
<text x="69.4" y="100">PA15</text>
<text x="206.2" y="100">NC</text>
<text x="229.4" y="100">SDA/SDI/SDIO</text>
<text x="264.1" y="96.2">R6</text>
<text x="264.1" y="98.8">10k</text>
<text x="32.2" y="102.6">PA4</text>
<text x="32.2" y="105.1">PA5</text>
<text x="32.2" y="107.6">PA6</text>
<text x="69.4" y="105.1">PA13</text>
<text x="69.4" y="102.6">PA14</text>
<text x="70.6" y="107.6">VDD</text>
<text x="206.2" y="102.6">NC</text>
<text x="206.2" y="105.1">NC</text>
<text x="206.2" y="107.6">NC</text>
<text x="233.5" y="102.6">SCL/SCLK</text>
<text x="239.5" y="105.1">nCS</text>
<text x="240.5" y="107.6">NC</text>
<text x="264.1" y="103.8">R7</text>
<text x="264.1" y="106.4">10k</text>
<text x="32.2" y="110.2">PA7</text>
<text x="32.2" y="112.7">PC4</text>
<text x="69.4" y="112.7">PA11</text>
<text x="69.4" y="110.2">PA12</text>
<text x="191.8" y="114">10N</text>
<text x="193" y="111.5">C15</text>
<text x="206.2" y="110.2">NC</text>
<text x="206.2" y="112.7">NC</text>
<text x="232.3" y="112.7">NT2/FSYNC</text>
<text x="238.4" y="110.2">RESV</text>
<text x="32.2" y="115.3">PB0</text>
<text x="32.2" y="117.8">PB1</text>
<text x="69.4" y="115.3">PA10</text>
<text x="70.6" y="117.8">PA9</text>
<text x="145.2" y="116.5">Crystal</text>
<text x="147.3" y="114.5">Y1</text>
<text x="176.7" y="119.1">JP6</text>
<text x="186.5" y="114.6">GND</text>
<text x="206.2" y="115.3">NC</text>
<text x="206.2" y="117.8">VDDIO</text>
<text x="239.2" y="115.3">GND</text>
<text x="240.5" y="117.8">NC</text>
<text x="32.2" y="120.3">PB2</text>
<text x="32.2" y="122.9">VREF+</text>
<text x="32.2" y="125.4">VDDA</text>
<text x="69.2" y="125.4">PB15</text>
<text x="70.4" y="122.9">PC6</text>
<text x="70.6" y="120.3">PA8</text>
<text x="173.6" y="121.6">ICM_SJ</text>
<text x="206.2" y="120.3">SDO/AD0</text>
<text x="206.2" y="122.9">NC</text>
<text x="206.2" y="125.4">RESV</text>
<text x="240.5" y="125.4">NC</text>
<text x="240.5" y="122.9">NC</text>
<text x="240.5" y="120.3">NC</text>
<text x="253.2" y="121.6">GND</text>
<text x="32.2" y="128">PB10</text>
<text x="32.2" y="130.5">VDD</text>
<text x="69.2" y="130.5">PB13</text>
<text x="69.2" y="128">PB14</text>
<text x="132.3" y="127.5">C16</text>
<text x="132.3" y="130">33p</text>
<text x="161.3" y="126.7">C17</text>
<text x="161.3" y="129.2">33p</text>
<text x="180.2" y="129.9">GND</text>
<text x="206.2" y="128">INT1/INT</text>
<text x="239.5" y="128">VDD</text>
<text x="243.2" y="131.1">C13</text>
<text x="252.1" y="131.8">C14</text>
<text x="32.2" y="133">PB11</text>
<text x="69.2" y="133">PB12</text>
<text x="195.4" y="132.4">GND</text>
<text x="241.9" y="133.7">100n</text>
<text x="252.7" y="134.3">2.2u</text>
<text x="146.5" y="140.7">GND</text>
<text x="246.2" y="140.7">GND</text>
<text x="255.1" y="140.7">GND</text>
<text x="156.7" y="149.6">SW1</text>
<text x="131.6" y="150.9">R10</text>
<text x="131.8" y="153.3">10k</text>
<text x="154.5" y="152.1">SW_SPDT</text>
<text x="168.3" y="155.8">10k</text>
<text x="168.8" y="153.4">R9</text>
<text x="22.7" y="161">D2</text>
<text x="125.7" y="160">100nF</text>
<text x="20.6" y="163.5">5V LED</text>
<text x="46.6" y="166.6">R8</text>
<text x="128.3" y="165.3">C18</text>
<text x="142.8" y="165.3" transform="rotate(-90 142.8 165.3)">Reset</text>
<text x="144.7" y="164.4" transform="rotate(-90 144.7 164.4)">SW2</text>
<text x="151.6" y="166.1">GND</text>
<text x="30.5" y="169.9">R12</text>
<text x="30.5" y="172.4">500</text>
<text x="37" y="169.6">debug_led</text>
<text x="43.1" y="173.9">D4</text>
<text x="46.8" y="169.1">1k</text>
<text x="36" y="177.5">GND</text>
<text x="166.4" y="177.5">J6</text>
<text x="25.9" y="181.3">GND</text>
<text x="144.8" y="180">J2</text>
<text x="144.8" y="182.6">UART</text>
<text x="166.4" y="180">SERIAL</text>
<text x="156.7" y="188.9">GND</text>
</g>
<g font-size="1.3" fill="#a90000">
<text x="183.4" y="23.4">3</text>
<text x="196.1" y="23.4">2</text>
<text x="244.4" y="27.2">VBUS</text>
<text x="36.1" y="31.2" transform="rotate(-90 36.1 31.2)">3</text>
<text x="38" y="34.2">2</text>
<text x="53.2" y="34.2">1</text>
<text x="78" y="34.2">14</text>
<text x="190.4" y="30.6" transform="rotate(-90 190.4 30.6)">1</text>
<text x="245.6" y="34.8">B5</text>
<text x="245.7" y="32.3">A5</text>
<text x="36.1" y="38.8" transform="rotate(-90 36.1 38.8)">1</text>
<text x="53.2" y="36.7">2</text>
<text x="53.2" y="39.2">3</text>
<text x="53.2" y="41.8">4</text>
<text x="78" y="41.8">11</text>
<text x="78" y="39.2">12 VDD</text>
<text x="78" y="36.7">13</text>
<text x="78" y="39.2">12</text>
<text x="245.7" y="39.9">A7</text>
<text x="53.2" y="44.3">5</text>
<text x="53.2" y="46.9">6</text>
<text x="78" y="44.3">10</text>
<text x="78.6" y="46.9">9</text>
<text x="245.6" y="47.5">B6</text>
<text x="245.6" y="42.4">B7</text>
<text x="245.7" y="45">A6</text>
<text x="53.2" y="49.4">7</text>
<text x="78.6" y="49.4">8</text>
<text x="245.6" y="57.7">B8</text>
<text x="245.7" y="55.1">A8</text>
<text x="226.6" y="64.2" transform="rotate(-90 226.6 64.2)">S1</text>
<text x="234.2" y="64.9" transform="rotate(-90 234.2 64.9)">GND</text>
<text x="74.9" y="71">49</text>
<text x="29.7" y="76.1">2</text>
<text x="29.7" y="73.5">1</text>
<text x="74.9" y="76.1">47</text>
<text x="74.9" y="73.5">48</text>
<text x="29.7" y="78.6">3</text>
<text x="29.7" y="81.1">4</text>
<text x="29.7" y="83.7">5</text>
<text x="74.9" y="83.7">44</text>
<text x="74.9" y="81.1">45SDA_ICM</text>
<text x="74.9" y="78.6">46Boot0</text>
<text x="74.9" y="81.1">45</text>
<text x="74.9" y="78.6">46</text>
<text x="29.7" y="86.2">6</text>
<text x="29.7" y="88.8">7</text>
<text x="74.9" y="88.8">42</text>
<text x="74.9" y="86.2">43</text>
<text x="29.7" y="91.3">8</text>
<text x="29.7" y="93.8">9</text>
<text x="74.9" y="93.8">40SDA_ASM</text>
<text x="74.9" y="91.3">41</text>
<text x="74.9" y="93.8">40</text>
<text x="29.1" y="101.5">12</text>
<text x="29.1" y="96.4">10</text>
<text x="29.1" y="98.9">11</text>
<text x="74.9" y="101.5">37SWCLK</text>
<text x="74.9" y="98.9">38SCL_ICM</text>
<text x="74.9" y="96.4">39</text>
<text x="74.9" y="101.5">37</text>
<text x="74.9" y="98.9">38</text>
<text x="203.7" y="98.9">1</text>
<text x="203.7" y="101.5">2</text>
<text x="243.8" y="101.5">23</text>
<text x="243.8" y="98.9">24</text>
<text x="29.1" y="104">13</text>
<text x="29.1" y="106.5">14</text>
<text x="74.9" y="106.5">35VDD_STM</text>
<text x="74.9" y="104">36SWDIO</text>
<text x="74.9" y="106.5">35</text>
<text x="74.9" y="104">36</text>
<text x="203.7" y="104">3</text>
<text x="203.7" y="106.5">4</text>
<text x="243.8" y="106.5">21</text>
<text x="243.8" y="104">22VDD</text>
<text x="243.8" y="104">22</text>
<text x="29.1" y="109.1">15</text>
<text x="29.1" y="111.6">16</text>
<text x="74.9" y="111.6">33USB_D-</text>
<text x="74.9" y="109.1">34USB_D+</text>
<text x="74.9" y="111.6">33</text>
<text x="74.9" y="109.1">34</text>
<text x="203.7" y="109.1">5</text>
<text x="203.7" y="111.6">6</text>
<text x="243.8" y="111.6">19</text>
<text x="243.8" y="109.1">20</text>
<text x="29.1" y="114.2">17</text>
<text x="29.1" y="116.7">18</text>
<text x="29.1" y="119.2">19</text>
<text x="74.9" y="119.2">30SCL_ASM</text>
<text x="74.9" y="116.7">31</text>
<text x="74.9" y="114.2">32</text>
<text x="74.9" y="119.2">30</text>
<text x="182.1" y="116.3" transform="rotate(-90 182.1 116.3)">3</text>
<text x="184.1" y="119.2">2</text>
<text x="203.7" y="114.2">7</text>
<text x="203.7" y="116.7">8</text>
<text x="203.7" y="119.2">9</text>
<text x="243.8" y="119.2">16</text>
<text x="243.8" y="116.7">17</text>
<text x="243.8" y="114.2">18</text>
<text x="29.1" y="121.8">20</text>
<text x="29.1" y="124.3">21</text>
<text x="74.9" y="124.3">28</text>
<text x="74.9" y="121.8">29</text>
<text x="182.1" y="123.9" transform="rotate(-90 182.1 123.9)">1</text>
<text x="203.1" y="121.8">10</text>
<text x="203.1" y="124.3">11</text>
<text x="243.8" y="124.3">14</text>
<text x="243.8" y="121.8">15</text>
<text x="29.1" y="126.9">22</text>
<text x="29.1" y="131.9">24</text>
<text x="29.1" y="129.4">23</text>
<text x="74.9" y="131.9">25</text>
<text x="74.9" y="129.4">26</text>
<text x="74.9" y="126.9">27</text>
<text x="203.1" y="126.9">12</text>
<text x="243.8" y="126.9">13</text>
<text x="154.2" y="154.8">3</text>
<text x="154.2" y="159.9">1</text>
<text x="161.8" y="157.3">2</text>
<text x="159.9" y="172.6">1</text>
<text x="138.3" y="178.9">1</text>
<text x="159.9" y="175.1">2</text>
<text x="159.9" y="177.7">3</text>
<text x="138.3" y="181.5">2</text>
<text x="159.9" y="180.2">4</text>
<text x="159.9" y="182.7">5</text>
</g>
</svg>
